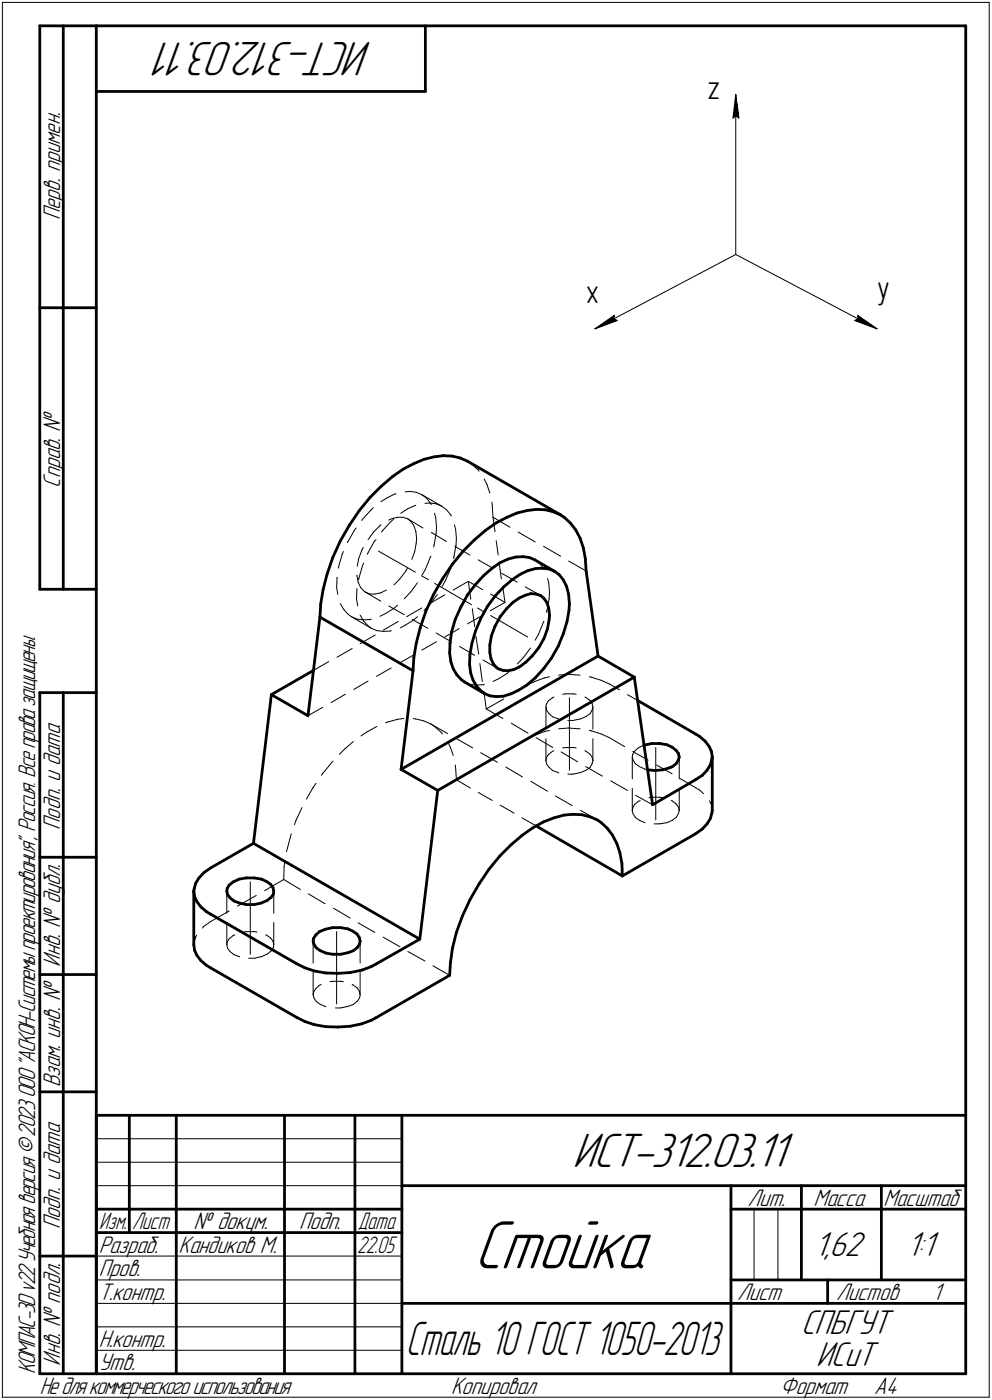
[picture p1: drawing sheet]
<svg xmlns="http://www.w3.org/2000/svg" width="211mm" height="298mm" viewBox="0 0 211 298" stroke-linecap="round" stroke-linejoin="round" font-family="sans-serif">
<g fill="none" stroke="#000" stroke-width=".21">
<path d="M.5 .5v297zM.5 .5h210zM210.5 .5v297zM156 25.1l.5-.5zM156.5 20.2l.7 4.9zM156.5 24.6l.7 .5zM156.5 20.2l-.5 4.9zM156.5 20.2v34zM156.5 54.2l30.1 15.8zM126.6 70l4.1-2.9zM126.6 70l4.7-1.8zM126.6 70l29.9-15.8z"/>
<path d="M130.6 67.9l.7 .3zM130.7 67.1l-.1 .8zM181.9 68.2l4.7 1.8zM181.9 68.2l.7-.3zM182.5 67.1l.1 .8zM182.5 67.1l4.1 2.9zM99.5 98.2l.8 .6zM100.3 98.8l1.4 1.2zM101.7 100l.2 .3zM72.8 118l-.7 2.6zM73.1 117.4l-.3 .6zM74 115.4l-.1 .2z"/>
<path d="M75.4 112.9l-1.4 2.5zM75.8 112.4l-.4 .5zM76.3 119l-.3 1.6zM77 117l-.7 2zM77.1 110.6l-.1 .2zM77.3 116.6l-.3 .4zM77.4 119.9l-.3 .6zM78.2 117.9l-.1 .1zM78.9 108.6l-1.8 2zM79.4 108.1l-.5 .5zM79.5 113.3l-1.2 1.6zM79.7 115.2l.3-.3z"/>
<path d="M79.7 115.2l-1.5 2.7zM80.5 117.3l7.9 4.5zM80.9 111.9l-1.4 1.4zM81 106.8l1.4-.8zM81 111.8l-.1 .1zM81.4 113l-.2 .3zM82.4 106l1.7-.8zM82.7 110.7l.8-.3zM83.1 111.1l.6-.5zM83.1 111.1l-1.7 1.9zM83.5 110.4l1.2-.2zM84.1 105.2h.1z"/>
<path d="M84.7 110.2h1.1zM85.3 109.3l1.4-.9zM85.8 110.2l1 .3zM86.2 104.7l1-.1zM86.7 108.4l1.7-.8zM86.8 110.5l3.2 1.9zM86.8 110.5l.7 .6zM87.2 104.6l1.4 .2zM87.5 111.1l.6 .8zM88.1 111.9l.4 1.2zM88.2 117.5l-.6 1.6zM88.5 107.6h.1"/>
<path d="M88.5 113.1l.1 1.5zM88.6 104.8l1.1 .5zM88.6 115.7l-.4 1.8zM88.6 114.6v1.1zM89.7 105.3l1.1 .8zM89.7 105.3l4.3 2.5zM90.4 107.2l1-.1zM90.8 106.1l.8 1.1zM91.4 107.1l1.4 .2zM91.6 107.2l.2 .2zM91.6 118.5l-1.1 2.7zM91.6 118.5l.1-.1z"/>
<path d="M91.8 113.4l3.2 1.9zM92.4 116l-.1 .5zM92.5 109.3l.2 .9zM92.7 110.2l.2 2zM92.8 113.6l-.4 2.4zM92.8 107.3l1.2 .5zM92.9 112.2l-.1 1.4zM94 107.8l1 .7zM95 108.5l.9 1.1zM95.9 109.6l.1 .3zM96.6 118.4l-.1 .6zM96.7 111.8l.2 .9z"/>
<path d="M96.8 116.3l3.2 1.9zM96.9 112.7l.2 1.9zM97 116.1l-.4 2.3zM97.1 114.6l-.1 1.5zM101.8 119.2l3.2 1.9zM103 102l.6 1.2zM103.6 103.2l.6 1.8zM104.6 106.9l.1 .6zM104.7 107.5l.2 2.7zM104.9 110.2l3.6 2.1zM104.9 110.2l.4 3zM105.6 115.1l.4 3.1z"/>
<path d="M110.2 113.3l3.7 2.1zM113.8 119.2l1 .8zM114.8 120l.9 1.1zM115.7 116.3l3.6 2.1zM121 119.5l3.7 2.1zM71.6 125.1l.3 1.5zM71.7 140l3.2-1.9zM71.7 122.9h.1M71.7 123l-.1 2.1zM72.1 120.6v.4zM72.4 128.5l.8 1.3zM73.2 129.8l.9 1z"/>
<path d="M74.1 130.8l.7 .5zM74.8 131.3l1.1 .5zM74.8 131.3l4.2 2.5zM75.9 127.6l.2 1.4zM75.9 131.8l1.4 .2zM75.9 125.4h.1M75.9 125.5v2.1zM75.9 122.5h.1M75.9 122.6l.3 1.4zM76.2 124l.5 1.1zM76.4 123.1l-.1 .3zM76.6 137.1l3.2-1.9z"/>
<path d="M76.6 131l.8 1.2zM76.7 125.1l.7 .7zM77.1 120.5l-.7 2.6zM77.3 132l1.5-.1zM77.4 132.2l.9 1.1zM77.4 125.8l.3 .3zM77.7 126.1l1 .4zM77.7 126.1l3.3 1.9zM78.3 133.3l.7 .5zM78.7 126.5h1.1zM78.8 131.9l.2-.1zM79 133.8l1.2 .5z"/>
<path d="M79.8 126.5l1.2-.3zM80.2 134.3l1.3 .2zM80.9 131.2l1.1-.6zM81 126.2l1.2-.6zM81.5 134.2l3.3-1.9zM81.5 134.5l1.6-.1zM82 130.6l1.8-1.1zM82.7 129l3.3 1.9zM83.1 134.4l.1-.1zM83.8 129.5l.8-.6zM83.8 124.5l1.2-1.1zM85.2 133.7l1.1-.6z"/>
<path d="M86.3 133.1l1.8-1.1zM86.4 121.6l-1.4 1.8zM86.5 131.3l3.2-1.8zM86.7 120.9l-.3 .7zM87.4 126.1l-1.4 1.4zM87.7 131.9l3.3 1.9zM88.1 132l.7-.7zM88.8 124.1l-1.4 2zM89.7 122.6l1.5 .8zM89.7 138.4l3.2-1.7zM90.5 121.2l-.7 1.2zM91.4 128.5l3.3-1.8z"/>
<path d="M91.6 128.5l-1.3 1.5zM92.5 124.2l7.8 4.6zM92.8 134.8l3.2 1.9zM93 126.6l-1.4 1.9zM94.7 135.6l3-1.7zM94.7 123.7l-.6 1.2zM95.9 121l-1.2 2.7zM95.9 121h.1M96.4 125.6l3.3-1.8zM97.8 137.7l3.2 1.8zM99.5 132.8l3.1-1.7zM99.7 123.8l.5 3.8z"/>
<path d="M99.7 123.8l3 1.8zM100.5 129.6l.5 3.8zM101.3 135.5l.6 3.8zM101.6 129.5l1.5 .9zM104.3 130l3.1-1.7zM104.4 126.5l3 1.8zM104.4 131.1l7.9 4.5zM106.3 120.2l.4 3.1zM106.8 122.1l3.3 1.9zM107 125.2l.4 3.1zM111.4 140l-1.3 1.4zM111.8 125l3.3 1.8z"/>
<path d="M112.9 138l-1.5 2zM114.6 135.1l-.7 1.2zM115.7 121.1l.1 .2zM115.7 132.4l-1.1 2.7zM115.7 132.4v-.1zM116.4 129.9l-.2 .5zM116.5 123.2l.3 .9zM116.8 124.1l.1 2zM116.8 127.5l-.4 2.4zM116.9 126.1l-.1 1.4zM65.5 152.4l3.2-1.8zM66.7 142.7l3.2-1.8z"/>
<path d="M70.4 149.6l3.1-1.8zM73.3 159.5l1.9-1.6zM75.3 146.8l3-1.8zM76.8 156.7l1.3-.8zM78.1 155.9l2.1-1.2zM80.1 144l3.1-1.8zM82 153.9l.5-.1zM82.5 153.8l2.1-.6zM84.6 153.2l1.3-.2zM84.9 141.2l3.2-1.8zM88 153l.4 .1zM88.4 153.1l1.8 .4z"/>
<path d="M90.2 153.5l1.5 .7zM91.7 154.2l.8 .6zM91.7 154.2l3.5 2zM92.5 154.8l1.4 1.2zM93.9 156l.2 .3zM95.2 157.9l.6 1.3zM95.8 159.2l.6 1.7zM97 157.2l3.6 2.1zM98.8 145.2l1.2 .5zM100 145.7l1.3 .2zM101.3 145.9l1.6-.1zM102.1 141.3l.5 3.8z"/>
<path d="M102.8 140.5l3.2 1.9zM102.9 145.8l.1-.1zM103 147.2l.5 3.8zM103.5 151l3.7-2.2zM103.5 151l3.5 2zM104.9 145.1l1.2-.6zM106.1 144.5l1.8-1.1zM107.9 143.4l.7-.7zM108.6 159.4l4.1-2.3zM108.8 154l3.6 2.1zM108.9 147.8l3.8-2.2zM112.7 157.1l1.1-.6z"/>
<path d="M112.7 145.6l1.1-.5zM113.8 156.5l2-.7zM113.8 145.1l2-.7zM114 157.1l3.6 2.1zM115.8 155.8l1.1-.3zM115.8 144.4l1.1-.3zM116.2 157.3v4.7zM116.2 150.5v4.8zM116.2 150.5l.1 .8zM116.2 149.9v.6zM116.3 151.3l.5 .7zM116.7 149.3l.8-.7z"/>
<path d="M116.7 149.3l-.5 .6zM116.8 152l.8 .7zM117.5 148.6l.4-.2zM117.6 152.7l1.2 .4zM118.8 153.1l.1 .1zM118.9 155.2l2-.2zM118.9 143.8l2-.2zM119.7 159.3l.6-.1zM119.7 147.8l.6-.1zM120.3 159.2h1.7zM120.3 147.7h1.7zM120.8 153.4h1.1z"/>
<path d="M120.9 155l2.5 .2zM120.9 143.6l2.5 .2zM121.2 148.6v15.4zM121.9 153.4l1.6-.3zM122 159.2l.6 .1zM122 147.7l.6 .1zM123.5 153.1l1.2-.5zM124.5 159.9h.1zM124.5 148.4l.1 .1zM124.6 159.9l.9 .6zM124.6 148.5l.9 .6zM124.7 152.6l.9-.6z"/>
<path d="M125.4 155.5l.4 .1zM125.4 144.1l.4 .1zM125.5 149.1l.5 .7zM125.8 155.6l2.1 .7zM125.8 144.2l2.1 .7zM126 151.2l-.4 .8zM126 149.8l.2 .7zM126.2 157.3v4.7zM126.2 150.5v4.8zM126.2 150.5l-.2 .7zM127.9 156.3l1.7 .8zM127.9 144.9l1.7 .7z"/>
<path d="M129.6 157.1l3.3 1.9zM129.6 145.6l2.2 1.3zM133.5 147.9l2.2 1.3zM135 159.9l.8-.6zM135 159.9l-.4 .7zM135.8 159.3l1.2-.6zM139.5 159.2v15.4zM61.8 178.1l-.8 3.3zM62 177.5l-.2 .6zM63 174.7l-.3 .9zM64.3 172l-1.3 2.7zM66.5 167.8l-1.3 2.4z"/>
<path d="M67.2 166.8l-.7 1zM68.7 164.7l-.3 .4zM70.9 162.1l-2.2 2.6zM72.2 160.6l1.1-1.1zM96.9 162.9v.6zM96.9 163.5l.2 2.5zM97.1 166l4-2.3zM97.1 166l3 1.8zM101.8 168.7l2.9 1.7zM102.3 160.3l3.5 2zM102.9 162.7l3.9-2.3zM106.4 171.4l3 1.7z"/>
<path d="M107.6 163.3l3.6 2.1zM111.1 174.2l2.9 1.7zM112.9 166.4l3.6 2.1zM116.2 162l.1 .7zM116.2 161.4v.6zM116.3 162.7l.5 .7zM116.7 160.7l.8-.7zM116.7 160.7l-.5 .7zM116.8 163.4l.8 .7zM117.5 160l.4-.1zM117.6 164.1l1.2 .4zM118.2 169.5l3.6 2z"/>
<path d="M118.8 164.5l.1 .1zM119.4 160.1l3.5 2.1zM120.8 164.8h1.1zM121.9 164.8l1.6-.3zM123.5 172.6l3.6 2zM123.5 164.5l1.2-.5zM124.6 163.2l3.6 2.1zM124.7 164l.9-.6zM125.5 160.5l.5 .7zM126 162.6l-.4 .8zM126 161.2l.2 .8zM126.2 162l-.2 .6z"/>
<path d="M130 166.3l3.5 2zM134.5 167.9v4.7zM134.5 161.2v4.7zM134.5 172.6l.2 .7zM134.5 161.2l.2 .7zM134.6 160l3.3 1.9zM134.6 172l-.1 .6zM134.6 160.6l-.1 .6zM134.7 173.3l.5 .8zM134.7 161.9l.5 .7zM135 171.3l.9-.7zM135 171.3l-.4 .7z"/>
<path d="M135.2 169.3l3.7 2.1zM135.2 174.1l.9 .6zM135.2 162.6l.9 .6zM135.9 170.6l.3-.1zM136.1 174.7l1.1 .5zM136.1 163.2l1.1 .5zM137.2 175.2h.1M137.2 163.7l.6 .2zM138.1 169.8h.6zM138.7 169.8h1.7zM139.2 175.4h1.2zM139.7 162.9l3.3 1.9z"/>
<path d="M140.4 169.8h.6zM140.4 175.4l1.5-.2zM141.9 175.2l1.2-.5zM142.8 170.4l.2 .1zM143 170.5l.8 .7zM143.1 174.7l.8-.7zM143.8 171.2l.6 .7zM144.4 173.2l-.5 .8zM144.4 171.9l.1 .7zM144.5 172.6l-.1 .6zM144.5 167.9v4.7zM144.5 161.2v4.7z"/>
<path d="M144.7 165.8l3.3 1.9zM148 167.7l.8 .5zM148.8 168.2l.9 .8zM151 170.5l.4 .9zM151.4 171.4l.2 1.2zM41.7 199.5l-.4 1.2zM41.8 199.1l-.1 .4zM43.3 197.3l1.5-1zM43.3 197.3l-.2 .3zM44.8 196.3l4-2.3zM48.3 196.4v4.8zM48.3 189.7v4.8z"/>
<path d="M48.8 199.9l.8-.7zM48.8 199.9l-.5 .7zM49.6 199.2l.4-.1zM50.5 193l4-2.3zM51.8 198.5l.6-.1zM52.4 198.4h1.7zM53.3 187.8v15.4zM54.1 198.4l.6 .1zM56.3 189.7l4.1-2.4zM56.6 199.1h.1zM56.7 199.1l.9 .6zM57.6 199.7l.5 .7z"/>
<path d="M58.3 196.4v4.8zM58.3 189.7v4.8zM60.4 187.3l3.5 2.1zM60.5 184.6l-.1 2.7zM60.6 183.3l-.1 1.3zM65.6 190.3l3.6 2.1zM71 193.4l3.5 2.1zM71.6 198.4v15.4zM76.2 196.5l3.6 2zM81.5 199.6l3.6 2zM41.3 200.7l-.1 .5zM48.3 201.2l.1 .7z"/>
<path d="M48.3 200.6v.6zM48.4 201.9l.5 .7zM48.9 202.6l.9 .7zM49.8 203.3l1.1 .4zM50.9 203.7h.1M52.9 204h1.2zM54.1 204l1.5-.3zM55.6 203.7l1.2-.5zM56.8 203.2l.9-.7zM58.1 200.4l.2 .8zM58.2 201.8l-.5 .7zM58.3 201.2l-.1 .6z"/>
<path d="M66.6 211.8l.2 .7zM66.6 207.1v4.7zM66.6 200.4v4.7zM66.7 211.2l-.1 .6zM66.8 212.5l.5 .8zM67.2 210.5l.8-.7zM67.2 210.5l-.5 .7zM67.3 213.3l.9 .6zM68 209.8l.3-.2zM68.2 213.9l1.1 .5zM70.2 209h.6zM70.8 209h1.7z"/>
<path d="M71.4 214.6h1.1zM72.5 209h.6zM72.5 214.6l1.6-.3zM74.1 214.3l1.1-.4zM74.9 209.6l.2 .1zM75.1 209.7l.8 .6zM75.2 213.9l.8-.7zM75.9 210.3l.6 .8zM76.5 211.1l.1 .7zM76.5 212.4l-.5 .8zM76.6 207.1v4.7zM76.6 200.4v4.7z"/>
<path d="M76.6 211.8l-.1 .6zM86.8 202.6l3.6 2zM92.1 205.7l3.6 2zM20.5 247.5h65zM20.5 252.5h65zM20.5 242.5h65zM160.4 257.5v15zM165.5 257.5v15zM20.5 267.5h65zM20.5 272.5h65zM20.5 277.5h65zM.5 297.5h210z"/>
<path d="M20.5 282.5h65zM20.5 287.5h65z"/>
</g>
<g fill="none" stroke="#000" stroke-width=".59">
<path d="M8.5 5.5v120zM8.5 5.5h12zM13.5 5.5v120zM20.5 5.5v287zM20.5 5.5h185zM20.5 19.5h70zM90.5 5.5v14zM205.5 5.5v287zM8.5 65.5h12zM85.8 99.9l2.3-1.2zM88.1 98.7l2.2-.9zM90.3 97.8l2.1-.5z"/>
<path d="M92.4 97.3l1.9-.3zM94.3 97l1.9 .1zM96.2 97.1l1.8 .4zM98 97.5l1.5 .7zM99.5 98.2l19.8 11.4zM70.8 118.8l-1.2 3.5zM72.4 115.2l-1.6 3.6zM74.3 111.8l-1.9 3.4zM76.5 108.7l-2.2 3.1zM78.7 105.9l-2.2 2.8zM81.1 103.5l2.4-2zM81.1 103.5l-2.4 2.4z"/>
<path d="M83.5 101.5l2.3-1.6zM98.6 117.3l-2.3 2.8zM100.9 115l2.4-2.1zM100.9 115l-2.3 2.3zM103.3 112.9l2.3-1.6zM105.6 111.3l2.3-1.1zM106.4 119.8l1.7-.8zM107.9 110.2l2.2-1zM108.1 119l1.6-.4zM109.7 118.6l1.6-.1zM110.1 109.2l2.1-.5zM111.3 118.5l1.3 .2z"/>
<path d="M112.2 108.7l1.9-.2zM112.6 118.7l1.2 .5zM113.8 119.2l4.2 2.5zM114.1 108.5h1.9zM116 108.5l1.7 .5zM117.7 109l1.6 .6zM119.3 109.6l.8 .6zM120.1 110.2l1.3 1.2zM121.4 111.4l1.1 1.5zM122.5 112.9l.9 1.7zM123.4 114.6l.7 2.1zM124.1 116.7l.4 2.3z"/>
<path d="M124.5 119l.2 2.6zM8.5 125.5h12zM68.1 131.4l19.8 11.4zM68.1 131.4l-2.6 21zM68.2 128.6l-.1 2.8zM68.7 125.6l-.5 3zM69.6 122.3l-.9 3.3zM88.6 137l-.5 3zM89.4 133.7l-.8 3.3zM90.6 130.2l-1.2 3.5zM92.2 126.7l-1.6 3.5zM94.1 123.3l-1.9 3.4z"/>
<path d="M95.7 139l.2 1.9zM95.8 136.9l-.1 2.1zM96.1 134.5l-.3 2.4zM96.3 120.1l-2.2 3.2zM96.9 131.9l-.8 2.6zM98 129.3l-1.1 2.6zM99.5 126.7l-1.5 2.6zM100 139.4l-.1 2.1zM100.4 137l-.4 2.4zM101.2 124.5l-1.7 2.2zM101.2 134.4l-.8 2.6zM102.3 131.7l-1.1 2.7z"/>
<path d="M103 122.5l1.7-1.5zM103 122.5l-1.8 2zM103.7 129.1l-1.4 2.6zM104.2 137.3v1.6zM104.2 138.9l.3 1.4zM104.6 135.4l-.4 1.9zM104.7 121l1.7-1.2zM105.3 133.3l-.7 2.1zM105.4 126.8l-1.7 2.3zM106.4 131.3l-1.1 2zM107.2 125l1.8-1.6zM107.2 125l-1.8 1.8z"/>
<path d="M107.8 129.6l1.3-1.3zM107.8 129.6l-1.4 1.7zM109 123.4l1.7-1.1zM109.1 128.3l1.4-1zM110.5 127.3l1.3-.6zM110.7 122.3l1.7-.8zM111.8 126.7l1.1-.3zM112.4 121.5l1.6-.4zM112.9 126.4l1.1 .1zM113.3 139.6l-1.4 1.4zM114 121.1l1.5-.1zM114 126.5l1.1 .3z"/>
<path d="M114.6 137.9l-1.3 1.7zM115.1 126.8l.6 .6zM115.5 121l1.3 .2zM115.7 127.4l.6 .9zM115.7 136l-1.1 1.9zM116.3 128.3l.5 1.2zM116.5 133.9l-.8 2.1zM116.8 129.5l.1 1.5zM116.8 121.2l1.2 .5zM116.8 132l-.3 1.9zM116.9 131l-.1 1zM118 121.7l1 .7z"/>
<path d="M118.8 137.6l-1.5 2.5zM119 122.4l.9 1.1zM119.9 123.5l.7 1.4zM119.9 134.9l-1.1 2.7zM120.6 124.9l.4 1.7zM120.6 132.3l-.7 2.6zM121 126.6l.2 1.9zM121.1 130l-.5 2.3zM121.2 128.5l-.1 1.5zM124.7 121.6l2.6 18.1zM127.3 139.7l7.7 4.5zM8.5 147.5v145z"/>
<path d="M8.5 147.5h12zM13.5 147.5v145zM57.7 147.9l-3.8 31.7zM57.7 147.9l9-5.2zM57.7 147.9l7.8 4.5zM87.9 142.8l-2.6 21zM88.1 140l-.2 2.8zM95.9 140.9l.5 1.5zM96.4 142.4l.8 1.3zM97.2 143.7l.9 1zM98.1 144.7l.7 .5zM98.8 145.2l4.2 2.5z"/>
<path d="M99.9 141.5l.3 1.8zM100.2 143.3l.5 1.6zM100.7 144.9l.7 1.2zM101.4 146.1l1 1.1zM102.4 147.2l.6 .5zM103 147.7l1.2 .5zM104.2 148.2l1.4 .1zM104.5 140.3l.5 1.1zM105 141.4l.7 .8zM105.6 148.3h1.5zM105.7 142.2l.3 .2zM106 142.4l1 .3z"/>
<path d="M107 142.7l1 .1zM107.1 148.3l1.6-.6zM108 142.8l1.3-.2zM108.7 147.7l1.6-.7zM109.3 142.6l1.3-.6zM110.3 147l1.8-1.1zM110.6 142l1.3-1zM112.1 145.9l1.8-1.5zM115.7 142.4l-1.8 2zM117.3 140.1l-1.6 2.3zM135 144.2l3.9 27.2zM135.7 149.2l12.3 7.1z"/>
<path d="M137.1 158.7h.1M137.1 158.7l1.6-.4zM138.7 158.3h1.7zM140.4 158.3l1.5 .3zM141.9 158.6l1.1 .5zM143 159.1l.8 .7zM143.8 159.8l.6 .6zM148 156.3l.8 .5zM148.8 156.8l1.2 1zM150 157.8l.9 1.1zM150.9 158.9l.5 1.1zM53.9 179.6l35.4 20.4z"/>
<path d="M85.3 163.8l7.8 4.5zM85.3 163.8l42-24.1zM93.1 168.3l-3.8 31.7zM93.1 168.3l41.9-24.1zM108.7 179.9l2.4-2zM108.7 179.9l-2.4 2.4zM111.1 177.9l2.3-1.6zM113.4 176.3l2.3-1.3zM114 175.9l18.4 10.6zM115.7 175l2.2-.8zM117.9 174.2l2.1-.6zM120 173.6l1.9-.2z"/>
<path d="M121.9 173.4l1.9 .1zM123.8 173.5l1.7 .4zM125.5 173.9l1.6 .7zM127.1 174.6l.8 .6zM127.9 175.2l1.3 1.2zM129.2 176.4l1.1 1.4zM130.3 177.8l.9 1.8zM131.2 179.6l.7 2zM137.8 163.9l1.6 .2zM138.9 171.4l9.1-5.4zM139.4 164.1l1.7-.2zM141.1 163.9l1.4-.4z"/>
<path d="M142.5 163.5l.6-.3zM143.1 163.2l.8-.6zM144.4 161.8l-.5 .8zM144.4 160.4l.1 .8zM144.5 161.2l-.1 .6zM148 177.5l1.4-1zM148 166l1.4-.9zM150.5 175.4l-1.1 1.1zM150.5 164l-1.1 1.1zM151.1 174.3l-.6 1.1zM151.1 162.9l-.6 1.1zM151.4 160l.2 1.2z"/>
<path d="M151.5 173.1l-.4 1.2zM151.5 161.7l-.4 1.2zM151.6 161.2v11.4zM151.6 172.6l-.1 .5zM151.6 161.2l-.1 .5zM8.5 182.5h12zM41.2 189.7v11.5zM41.2 189.7l.2 1.2zM41.3 189.2l-.1 .5zM41.4 190.9l.5 1.1zM41.7 188l-.4 1.2zM41.9 192l.9 1.1z"/>
<path d="M42.3 186.9l-.6 1.1zM42.8 193.1l1.1 1zM43.3 185.8l1.5-1zM43.3 185.8l-1 1.1zM43.9 194.1l.9 .5zM44.8 184.8l9.1-5.2zM44.8 194.6l18.4 10.6zM48.3 189.7l.1 .8zM48.3 189.1v.6zM48.4 190.5l.5 .7zM48.8 188.5l.8-.7zM48.8 188.5l-.5 .6z"/>
<path d="M48.9 191.2l.9 .7zM49.6 187.8l1.3-.6zM49.8 191.9l1.1 .4zM50.9 187.2l1.5-.3zM50.9 192.3l1.5 .3zM52.4 186.9h1.7zM52.4 192.6h1.7zM54.1 186.9l1.5 .3zM54.1 192.6l1.5-.3zM55.6 187.2l1.1 .5zM55.6 192.3l1.2-.5zM56.7 187.7l.9 .6z"/>
<path d="M56.8 191.8l.9-.7zM57.6 188.3l.5 .7zM58.1 189l.2 .7zM58.2 190.4l-.5 .7zM58.3 189.7l-.1 .7zM66.7 199.8l-.1 .6zM67.2 199.1l.8-.7zM67.2 199.1l-.5 .7zM68 198.4l1.3-.5zM69.3 197.9l1.5-.4zM70.8 197.5h1.7zM72.5 197.5l1.5 .3z"/>
<path d="M74 197.8l1.1 .5zM75.1 198.3l.8 .6zM75.9 198.9l.6 .7zM76.5 199.6l.1 .8zM97.1 198.5l-.8 3.4zM98.4 195.1l-1.3 3.4zM100 191.6l-1.6 3.5zM101.9 188.2l-1.9 3.4zM104.1 185.1l-2.2 3.1zM106.3 182.3l-2.2 2.8zM131.9 181.6l.4 2.3zM132.3 183.9l.1 2.6z"/>
<path d="M132.4 186.5l15.6-9zM8.5 207.5h12zM41.2 201.2l.2 1.2zM41.4 202.4l.5 1.1zM41.9 203.5l.9 1.1zM42.8 204.6l1.1 1zM43.9 205.6l.9 .5zM44.8 206.1l18.4 10.6zM63.2 216.7l1.7 .8zM63.2 205.2l1.7 .9zM64.9 217.5l2 .7zM64.9 206.1l2 .7z"/>
<path d="M66.6 200.4l.2 .7zM66.8 201.1l.5 .7zM66.9 218.2l2.4 .4zM66.9 206.8l2.4 .4zM67.3 201.8l.9 .6zM68.2 202.4l1.1 .5zM69.3 218.6l2.6 .1zM69.3 207.2l2.6 .1zM69.3 202.9l1.5 .3zM70.8 203.2h1.7zM71.9 218.7l2.6-.2zM71.9 207.3l2.6-.2z"/>
<path d="M72.5 203.2l1.6-.3zM74.1 202.9l1.1-.5zM74.5 218.5l2.5-.5zM74.5 207.1l2.5-.5zM75.2 202.4l.8-.6zM76.5 201l-.5 .8zM76.6 200.4l-.1 .6zM77 218l2-.7zM77 206.6l2-.8zM79 217.3l1.1-.6zM79 205.8l1.1-.6zM80.1 216.7l15.6-9z"/>
<path d="M80.1 205.2l9.2-5.2zM95.8 205l-.1 2.7zM96.3 201.9l-.5 3.1zM8.5 232.5h12zM20.5 237.5h185zM20.5 237.5v55zM27.5 237.5v25zM37.5 237.5v55zM60.5 237.5v55zM75.5 237.5v55zM85.5 237.5v55zM20.5 257.5h65z"/>
<path d="M85.5 252.5h120zM155.5 252.5v40zM155.5 257.5h15zM170.5 252.5v20zM170.5 257.5h35zM187.5 252.5v20zM8.5 267.5h12zM20.5 262.5h65zM85.5 277.5h70zM155.5 277.5h50zM155.5 272.5h50zM176.1 272.5v5z"/>
<path d="M8.5 292.5h12zM20.5 292.5h185z"/>
</g>
<g fill="#fff" stroke="#fff" stroke-width=".21">
<path d="M156.5 20.4h.2zM156.5 20.5h.2zM156.5 20.6h.3zM156.4 20.7h.4zM156.4 20.7h.4zM156.3 20.8h.6zM156.3 20.9h.6zM156.3 21h.7zM156.2 21.1h.8zM156.2 21.2h.9zM156.2 21.3h.9zM156.1 21.3h1zM156.1 21.4h1zM156 21.5h1.1zM156 21.6h1.2zM156 21.7h1.2zM156 21.8h1.3zM156 21.8h1.3zM155.9 21.9h1.4zM155.9 22h1.5zM155.9 22.1h1.5zM155.9 22.2h1.5zM155.9 22.3h1.5zM155.9 22.4h1.5zM155.9 22.4h1.5zM155.9 22.5h1.5zM155.8 22.6h1.7zM155.8 22.7h1.7zM155.8 22.8h1.7zM155.8 22.9h1.7zM155.8 22.9h1.7zM155.8 23h1.7zM155.8 23.1h1.7zM155.7 23.2h1.9zM155.7 23.3h1.9zM155.7 23.4h1.9zM155.7 23.5h1.9zM155.7 23.5h1.9zM155.7 23.6h1.9zM155.7 23.7h1.9zM155.6 23.8h2zM155.6 23.9h2zM155.6 24h2zM155.6 24h2zM155.6 24.1h2zM155.6 24.2h2zM155.6 24.3h2zM155.6 24.4h2zM155.5 24.5h2.2zM155.5 24.6h2.2zM155.5 24.6h2.2zM155.5 24.7h2.2zM155.5 24.8h2.2zM155.5 24.9h2.2zM155.5 25h2.2zM155.4 25.1h2.4zM155.4 25.1h2.4zM155.4 25.2h2.4zM155.4 25.3h2.4zM155.4 25.4h2.4zM155.4 25.5h2.4zM155.4 25.6h2.4z"/>
<path d="M182.3 66.5h.2zM182.2 66.5h.3zM182.2 66.6h.5zM182.1 66.7h.7zM182.1 66.8h.9zM182 66.9h1zM182 67h1.2zM181.9 67.1h1.4zM181.9 67.1h1.5zM181.9 67.2h1.7zM181.9 67.3h1.7zM181.8 67.4h2zM181.7 67.5h2.2zM181.7 67.6h2.4zM181.6 67.6h2.5zM181.6 67.7h2.7zM181.5 67.8h2.9zM181.5 67.9h3zM181.4 68h3.3zM181.4 68.1h3.3zM181.4 68.2h3.5zM181.4 68.2h3.6zM181.3 68.3h3.9zM181.3 68.4h4zM181.2 68.5h4.1zM181.1 68.6h4.3zM181.4 68.7h4.1zM181.6 68.7h4zM181.9 68.8h3.8zM182.1 68.9h3.7zM182.3 69h3.5zM182.5 69.1h3.3zM182.8 69.2h3.1zM183 69.3h3zM183.3 69.3h2.8zM183.5 69.4h2.7zM183.7 69.5h2.5zM184 69.6h2.3zM184.2 69.7h2.2zM184.5 69.8h1.9zM184.7 69.8h1.8zM185.7 69.9h.9z"/>
<path d="M130.8 66.5h.2zM130.7 66.5h.4zM130.6 66.6h.5zM130.5 66.7h.6zM130.3 66.8h.8zM130.2 66.9h1zM130 67h1.2zM130 67.1h1.3zM129.9 67.1h1.4zM129.7 67.2h1.7zM129.6 67.3h1.8zM129.5 67.4h2zM129.4 67.5h2.1zM129.2 67.6h2.4zM129.1 67.6h2.5zM128.9 67.7h2.8zM128.9 67.8h2.8zM128.8 67.9h2.9zM128.6 68h3.1zM128.5 68.1h3.3zM128.4 68.2h3.4zM128.3 68.2h3.6zM128.1 68.3h3.8zM128 68.4h4zM127.8 68.5h4.2zM127.8 68.6h4.2zM127.8 68.7h4zM127.7 68.7h3.9zM127.6 68.8h3.7zM127.5 68.9h3.6zM127.4 69h3.5zM127.4 69.1h3.2zM127.3 69.2h3.1zM127.3 69.3h2.9zM127.2 69.3h2.8zM127.1 69.4h2.6zM127 69.5h2.5zM127 69.6h2.3zM126.9 69.7h2.1zM126.8 69.8h2zM126.7 69.8h1.8zM126.7 69.9h.9z"/>
<path d="M124.7 59h2.7zM124.7 59.1h2.7zM124.7 59.2h2.7zM124.7 59.3h2.7zM124.7 59.4h2.7zM124.7 59.4h2.7zM124.7 59.5h2.7zM124.7 59.6h2.7zM124.7 59.7h2.7zM124.7 59.8h2.7zM124.7 59.9h2.7zM124.7 59.9h2.7zM124.7 60h2.7zM124.7 60.1h2.7zM124.7 60.2h2.7zM124.7 60.3h2.7zM124.7 60.4h2.7zM124.7 60.5h2.7zM124.7 60.5h2.7zM124.7 60.6h2.7zM124.7 60.7h2.7zM124.7 60.8h2.7zM124.7 60.9h2.7zM124.7 61h2.7zM124.7 61h2.7zM124.7 61.1h2.7zM124.7 61.2h2.7zM124.7 61.3h2.7zM124.7 61.4h2.7zM124.7 61.5h2.7zM124.7 61.6h2.7zM124.7 61.6h2.7zM124.7 61.7h2.7zM124.7 61.8h2.7zM124.7 61.9h2.7zM124.7 62h2.7zM124.7 62.1h2.7zM124.7 62.1h2.7zM124.7 62.2h2.7zM124.7 62.3h2.7zM124.7 62.4h2.7zM124.7 62.5h2.7zM124.7 62.6h2.7zM124.7 62.7h2.7zM124.7 62.7h2.7zM124.7 62.8h2.7zM124.7 62.9h2.7zM124.7 63h2.7zM124.7 63.1h2.7zM124.7 63.2h2.7zM124.7 63.2h2.7zM124.7 63.3h2.7zM124.7 63.4h2.7zM124.7 63.5h2.7zM124.7 63.6h2.7zM124.7 63.7h2.7zM124.7 63.8h2.7zM124.7 63.8h2.7zM124.7 63.9h2.7zM124.7 64h2.7zM124.7 64.1h2.7zM124.7 64.2h2.7zM124.7 64.3h2.7zM124.7 64.3h2.7zM124.7 64.4h2.7zM124.7 64.5h2.7zM124.7 64.6h2.7zM124.7 64.7h2.7zM124.7 64.8h2.7zM124.7 64.9h2.7zM124.7 64.9h2.7zM124.7 65h2.7zM124.7 65.1h2.7zM124.7 65.2h2.7zM124.7 65.3h2.7zM124.7 65.4h2.7zM124.7 65.4h2.7zM124.7 65.5h2.7zM124.7 65.6h2.7zM124.7 65.7h2.7zM124.7 65.8h2.7zM124.7 65.9h2.7zM124.7 66h2.7zM124.7 66h2.7z"/>
<path d="M186.6 58.1h2.8zM186.6 58.2h2.8zM186.6 58.3h2.8zM186.6 58.3h2.8zM186.6 58.4h2.8zM186.6 58.5h2.8zM186.6 58.6h2.8zM186.6 58.7h2.8zM186.6 58.8h2.8zM186.6 58.8h2.8zM186.6 58.9h2.8zM186.6 59h2.8zM186.6 59.1h2.8zM186.6 59.2h2.8zM186.6 59.3h2.8zM186.6 59.4h2.8zM186.6 59.4h2.8zM186.6 59.5h2.8zM186.6 59.6h2.8zM186.6 59.7h2.8zM186.6 59.8h2.8zM186.6 59.9h2.8zM186.6 59.9h2.8zM186.6 60h2.8zM186.6 60.1h2.8zM186.6 60.2h2.8zM186.6 60.3h2.8zM186.6 60.4h2.8zM186.6 60.5h2.8zM186.6 60.5h2.8zM186.6 60.6h2.8zM186.6 60.7h2.8zM186.6 60.8h2.8zM186.6 60.9h2.8zM186.6 61h2.8zM186.6 61h2.8zM186.6 61.1h2.8zM186.6 61.2h2.8zM186.6 61.3h2.8zM186.6 61.4h2.8zM186.6 61.5h2.8zM186.6 61.6h2.8zM186.6 61.6h2.8zM186.6 61.7h2.8zM186.6 61.8h2.8zM186.6 61.9h2.8zM186.6 62h2.8zM186.6 62.1h2.8zM186.6 62.1h2.8zM186.6 62.2h2.8zM186.6 62.3h2.8zM186.6 62.4h2.8zM186.6 62.5h2.8zM186.6 62.6h2.8zM186.6 62.7h2.8zM186.6 62.7h2.8zM186.6 62.8h2.8zM186.6 62.9h2.8zM186.6 63h2.8zM186.6 63.1h2.8zM186.6 63.2h2.8zM186.6 63.2h2.8zM186.6 63.3h2.8zM186.6 63.4h2.8zM186.6 63.5h2.8zM186.6 63.6h2.8zM186.6 63.7h2.8zM186.6 63.8h2.8zM186.6 63.8h2.8zM186.6 63.9h2.8zM186.6 64h2.8zM186.6 64.1h2.8zM186.6 64.2h2.8zM186.6 64.3h2.8zM186.6 64.3h2.8zM186.6 64.4h2.8zM186.6 64.5h2.8zM186.6 64.6h2.8zM186.6 64.7h2.8zM186.6 64.8h2.8zM186.6 64.9h2.8zM186.6 64.9h2.8zM186.6 65h2.8zM186.6 65.1h2.8z"/>
<path d="M150.5 15.6h2.7zM150.5 15.7h2.7zM150.5 15.7h2.7zM150.5 15.8h2.7zM150.5 15.9h2.7zM150.5 16h2.7zM150.5 16.1h2.7zM150.5 16.2h2.7zM150.5 16.3h2.7zM150.5 16.3h2.7zM150.5 16.4h2.7zM150.5 16.5h2.7zM150.5 16.6h2.7zM150.5 16.7h2.7zM150.5 16.8h2.7zM150.5 16.8h2.7zM150.5 16.9h2.7zM150.5 17h2.7zM150.5 17.1h2.7zM150.5 17.2h2.7zM150.5 17.3h2.7zM150.5 17.4h2.7zM150.5 17.4h2.7zM150.5 17.5h2.7zM150.5 17.6h2.7zM150.5 17.7h2.7zM150.5 17.8h2.7zM150.5 17.9h2.7zM150.5 17.9h2.7zM150.5 18h2.7zM150.5 18.1h2.7zM150.5 18.2h2.7zM150.5 18.3h2.7zM150.5 18.4h2.7zM150.5 18.5h2.7zM150.5 18.5h2.7zM150.5 18.6h2.7zM150.5 18.7h2.7zM150.5 18.8h2.7zM150.5 18.9h2.7zM150.5 19h2.7zM150.5 19h2.7zM150.5 19.1h2.7zM150.5 19.2h2.7zM150.5 19.3h2.7zM150.5 19.4h2.7zM150.5 19.5h2.7zM150.5 19.6h2.7zM150.5 19.6h2.7zM150.5 19.7h2.7zM150.5 19.8h2.7zM150.5 19.9h2.7zM150.5 20h2.7zM150.5 20.1h2.7zM150.5 20.2h2.7zM150.5 20.2h2.7zM150.5 20.3h2.7zM150.5 20.4h2.7zM150.5 20.5h2.7zM150.5 20.6h2.7zM150.5 20.7h2.7zM150.5 20.7h2.7zM150.5 20.8h2.7zM150.5 20.9h2.7zM150.5 21h2.7zM150.5 21.1h2.7zM150.5 21.2h2.7zM150.5 21.3h2.7zM150.5 21.3h2.7zM150.5 21.4h2.7zM150.5 21.5h2.7zM150.5 21.6h2.7zM150.5 21.7h2.7zM150.5 21.8h2.7zM150.5 21.8h2.7zM150.5 21.9h2.7zM150.5 22h2.7zM150.5 22.1h2.7zM150.5 22.2h2.7zM150.5 22.3h2.7zM150.5 22.4h2.7zM150.5 22.4h2.7zM150.5 22.5h2.7zM150.5 22.6h2.7z"/>
</g>
<g fill="#000" stroke="#000" stroke-width=".21">
<path d="M156.4 21.6h.1zM156.4 21.7h.1zM156.4 21.8h.1zM156.4 21.8h.1zM156.4 21.9h.1zM156.4 22h.1zM156.4 22.1h.1zM156.4 22.2h.1zM156.4 22.3h.1zM156.3 22.4h.2zM156.3 22.4h.2zM156.3 22.5h.2zM156.3 22.6h.2zM156.3 22.7h.2zM156.3 22.8h.2zM156.3 22.9h.2zM156.3 22.9h.2zM156.2 23h.3zM156.2 23.1h.3zM156.2 23.2h.3zM156.2 23.3h.3zM156.2 23.4h.3zM156.2 23.5h.3zM156.2 23.5h.3zM156.2 23.6h.3zM156.2 23.7h.3zM156.1 23.8h.4zM156.1 23.9h.4zM156.1 24h.4zM156.1 24h.4zM156.1 24.1h.4zM156.1 24.2h.4zM156.1 24.3h.4zM156.1 24.4h.4zM156 24.5h.5zM156 24.6h.5zM156 24.6h.5zM156 24.7h.5zM156 24.8h.4zM156 24.9h.3zM156 25h.2z"/>
<path d="M156.5 20.8h.2zM156.5 20.9h.2zM156.5 21h.2zM156.5 21.1h.2zM156.5 21.2h.2zM156.5 21.3h.2zM156.5 21.3h.2zM156.5 21.4h.3zM156.5 21.5h.3zM156.5 21.6h.3zM156.5 21.7h.3zM156.5 21.8h.3zM156.5 21.8h.3zM156.5 21.9h.3zM156.5 22h.3zM156.5 22.1h.4zM156.5 22.2h.4zM156.5 22.3h.4zM156.5 22.4h.4zM156.5 22.4h.4zM156.5 22.5h.4zM156.5 22.6h.4zM156.5 22.7h.5zM156.5 22.8h.5zM156.5 22.9h.5zM156.5 22.9h.5zM156.5 23h.5zM156.5 23.1h.5zM156.5 23.2h.5zM156.5 23.3h.6zM156.5 23.4h.6zM156.5 23.5h.6zM156.5 23.5h.6zM156.5 23.6h.6zM156.5 23.7h.6zM156.5 23.8h.6zM156.5 23.9h.6zM156.5 24h.6zM156.5 24h.6zM156.5 24.1h.6zM156.5 24.2h.6zM156.5 24.3h.6zM156.5 24.4h.6zM156.5 24.5h.6zM156.5 24.6h.7zM156.5 24.6h.7zM156.7 24.7h.5zM156.8 24.8h.4zM156.9 24.9h.3zM157.1 25h.1z"/>
<path d="M130.5 68h.3zM130.3 68.1h.7zM130.1 68.2h1zM130 68.2h1.3zM129.8 68.3h1.3zM129.6 68.4h1.3zM129.5 68.5h1.1zM129.3 68.6h1.2zM129.2 68.7h1zM129 68.7h1zM128.9 68.8h.9zM128.7 68.9h.8zM128.5 69h.8zM128.4 69.1h.7zM128.2 69.2h.7zM128 69.3h.6zM127.9 69.3h.5zM127.8 69.4h.4zM127.6 69.5h.3zM127.4 69.6h.4zM127.3 69.7h.2zM127.1 69.8h.2zM126.9 69.8h.2z"/>
<path d="M130.6 67.3h.1zM130.4 67.4h.3zM130.3 67.5h.4zM130.1 67.6h.5zM130 67.6h.6zM129.9 67.7h.7zM129.8 67.8h.8zM129.7 67.9h.9zM129.5 68h1zM129.5 68.1h.8zM129.3 68.2h.8zM129.2 68.2h.8zM129 68.3h.8zM128.9 68.4h.7zM128.8 68.5h.7zM128.7 68.6h.6zM128.6 68.7h.6zM128.4 68.7h.6zM128.4 68.8h.5zM128.2 68.9h.5zM128.1 69h.4zM127.9 69.1h.5zM127.8 69.2h.4zM127.7 69.3h.3zM127.6 69.3h.3zM127.5 69.4h.3zM127.3 69.5h.3zM127.3 69.6h.1zM127.1 69.7h.2z"/>
<path d="M182.5 68h.3zM182.3 68.1h.7zM182.1 68.2h1zM181.9 68.2h1.4zM182.1 68.3h1.4zM182.4 68.4h1.2zM182.5 68.5h1.3zM182.8 68.6h1.2zM183 68.7h1.1zM183.2 68.7h1zM183.5 68.8h.9zM183.7 68.9h.9zM183.9 69h.8zM184.1 69.1h.8zM184.4 69.2h.7zM184.6 69.3h.7zM184.8 69.3h.5zM185.1 69.4h.4zM185.3 69.5h.4zM185.5 69.6h.3zM185.8 69.7h.2zM185.9 69.8h.3zM186.2 69.8h.2z"/>
<path d="M182.5 67.3h.2zM182.5 67.4h.4zM182.5 67.5h.5zM182.6 67.6h.5zM182.6 67.6h.6zM182.6 67.7h.8zM182.6 67.8h.9zM182.6 67.9h1zM182.8 68h.9zM183 68.1h.8zM183.1 68.2h.9zM183.3 68.2h.8zM183.5 68.3h.7zM183.6 68.4h.7zM183.8 68.5h.7zM184 68.6h.6zM184.1 68.7h.6zM184.2 68.7h.6zM184.4 68.8h.5zM184.6 68.9h.5zM184.7 69h.5zM184.9 69.1h.4zM185.1 69.2h.3zM185.3 69.3h.3zM185.3 69.3h.4zM185.5 69.4h.3zM185.7 69.5h.2zM185.8 69.6h.2zM186 69.7h.2z"/>
</g>
<text font-size="15.6" x="100.8" y="270.1">Стойка</text>
<g font-size="10.9">
<text x="79.2" y="9" transform="rotate(-180 79.2 9)">ИСТ-312.03.11</text>
<text x="121.8" y="248.5">ИСТ-312.03.11</text>
</g>
<text font-size="10.7" x="86.3" y="288.5">Сталь 10 ГОСТ 1050-2013</text>
<g font-size="7.8">
<text x="173.3" y="267.5">1,62</text>
<text x="192.9" y="267.5">1:1</text>
<text x="170.5" y="284.1">СПБГУТ</text>
<text x="173.6" y="291">ИСиТ</text>
</g>
<g font-size="7.3">
<text x="150.5" y="21.1">z</text>
<text x="124.7" y="64.6">x</text>
<text x="186.6" y="63.7">y</text>
</g>
<g font-size="5.4">
<text x="12.8" y="46.9" transform="rotate(-90 12.8 46.9)">Перв. примен.</text>
<text x="12.8" y="103.8" transform="rotate(-90 12.8 103.8)">Справ. !</text>
<text x="12.8" y="176.7" transform="rotate(-90 12.8 176.7)">Подп. и дата</text>
<text x="12.8" y="205.8" transform="rotate(-90 12.8 205.8)">Инв. ! дубл.</text>
<text x="12.8" y="231.6" transform="rotate(-90 12.8 231.6)">Взам. инв. !</text>
<text x="159.1" y="256.8">Лит.</text>
<text x="173.1" y="256.8">Масса</text>
<text x="188" y="256.8">Масштаб</text>
<text x="12.8" y="261.7" transform="rotate(-90 12.8 261.7)">Подп. и дата</text>
<text x="41.2" y="261.8">! докум.</text>
<text x="63.6" y="261.8">Подп.</text>
<text x="21" y="266.8">Разраб.</text>
<text x="38" y="266.8">Кандиков М.</text>
<text x="21" y="271.8">Пров.</text>
<text x="21" y="276.8">Т.контр.</text>
<text x="156.9" y="276.8">Лист</text>
<text x="177.9" y="276.8">Листов</text>
<text x="198.4" y="276.8">1</text>
<text x="21" y="286.8">Н.контр.</text>
<text x="7.5" y="292.5" transform="rotate(-90 7.5 292.5)">КОМПАС-3Dv22Учебнаяверсия©2023ООО&quot;АСКОН-Системыпроектирования&quot;, Россия. Всеправазащищены.</text>
<text x="12.8" y="290.8" transform="rotate(-90 12.8 290.8)">Инв. ! подл.</text>
<text x="21" y="291.8">Утв.</text>
<text x="8.5" y="296.7">Недлякоммерческогоиспользования</text>
<text x="96" y="296.8">Копировал</text>
<text x="166" y="296.8">Формат</text>
<text x="186" y="296.8">A4</text>
</g>
<g font-size="5.3">
<text x="21.1" y="261.8">Изм.</text>
<text x="28.1" y="261.8">Лист</text>
<text x="76.1" y="261.8">Дата</text>
<text x="76" y="266.8">22.05</text>
</g>
</svg>
